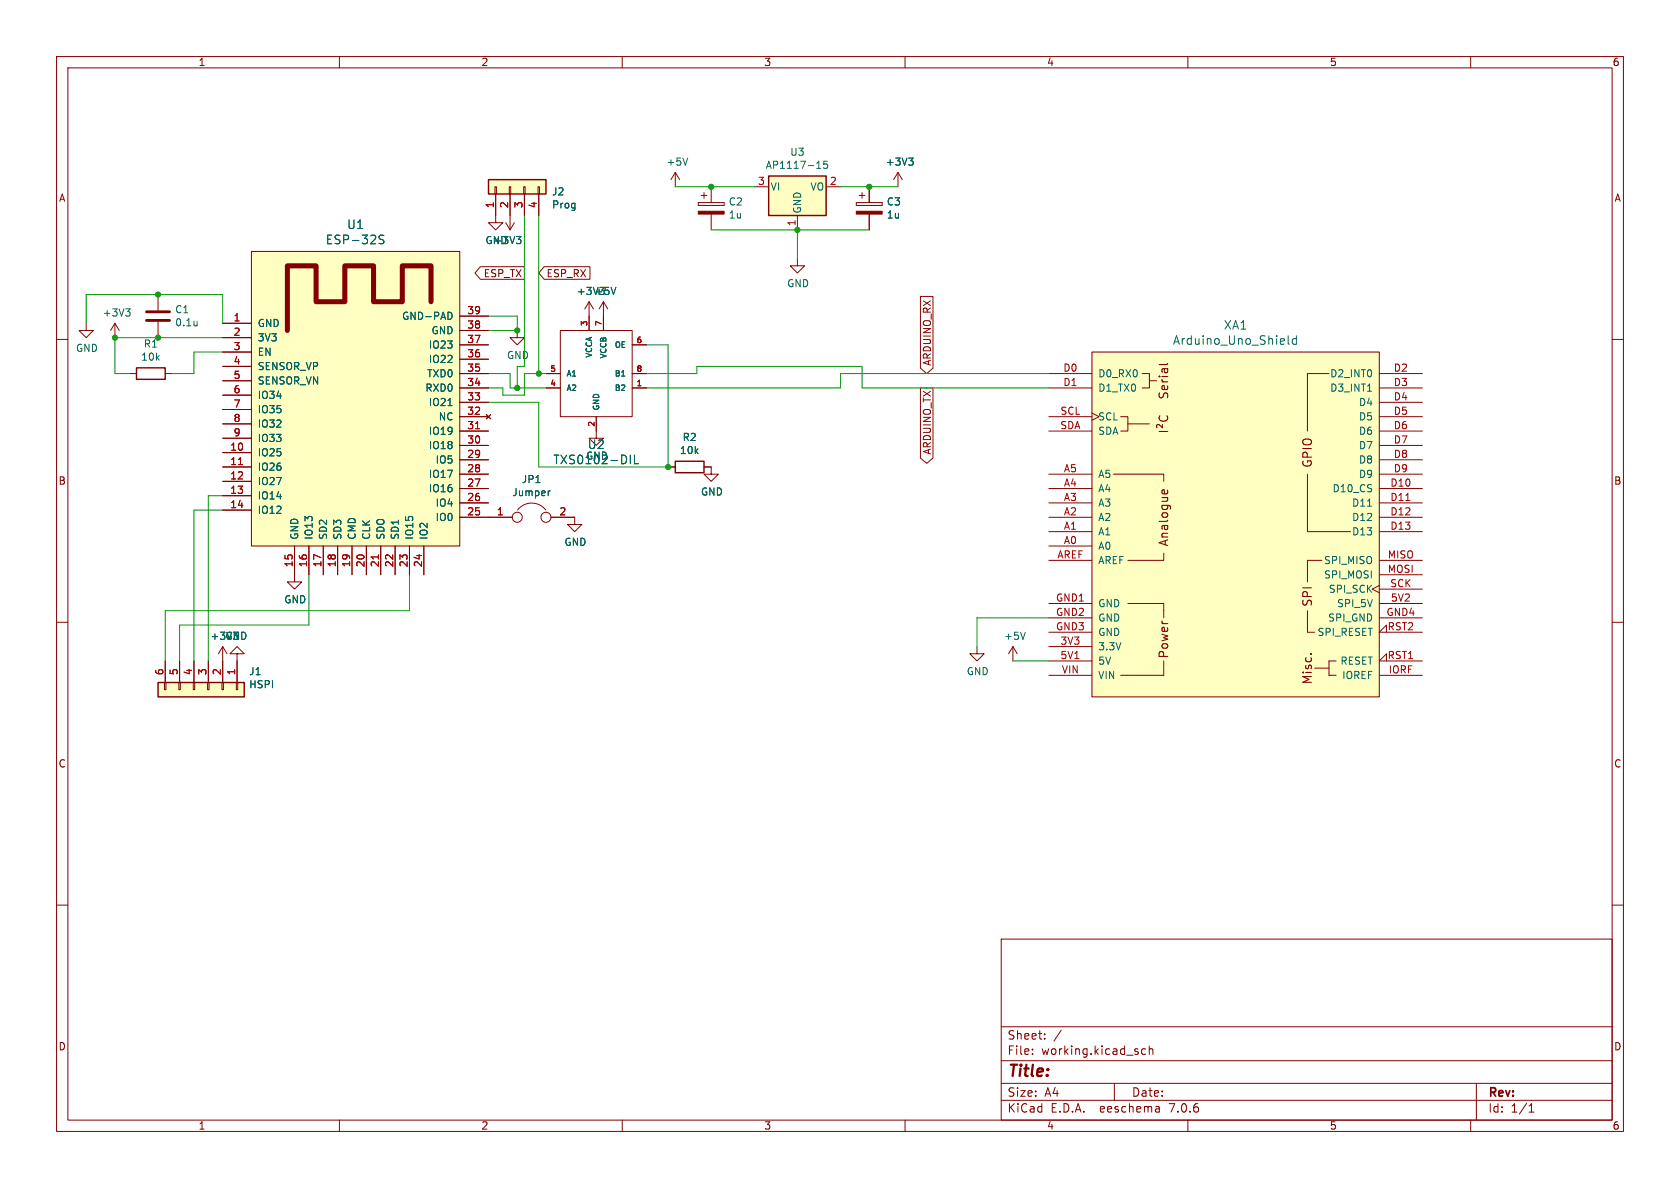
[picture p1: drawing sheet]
<svg xmlns="http://www.w3.org/2000/svg" width="297mm" height="210mm" viewBox="0 0 297 210" stroke-linecap="round" stroke-linejoin="round" font-family="sans-serif">
<g fill="none" stroke="#840000" stroke-width=".18">
<path d="M10 10h277v190h-277zM12 12h273v186h-273zM60 10v2M110 10v2M160 10v2M210 10v2M260 10v2M87.5 33h.3v1.3h-.3zM87.6 34.3v5.1h1.3l-1.3 1.2-1.2-1.2h1.2M89.4 39.4l.8 1.2M90 33h.3v1.3h-.3zM90.2 34.3v6.3"/>
<path d="M90.9 39.4l-.7 1.2M92.6 33h.2v1.3h-.2zM92.7 34.3v3.8M95.1 33h.3v1.3h-.3zM95.2 34.3v3.8M119.4 30.5l-.8 1.3M119.4 30.5v2.5M119.4 30.5l.7 1.3M123.4 35.8v.5zM123.4 36.3h4.6zM123.4 35.8h4.6zM124 34.5h1"/>
<path d="M124.5 34v1.1M125.7 33v2.8M125.7 37.8v2.8M128 35.8v.5zM133.3 33h2.6M141 38.1v2.5M146 33h2.6M151.4 35.8v.5zM151.4 36.3h4.6zM151.4 35.8h4.6zM151.9 34.5h1M152.4 34v1.1"/>
<path d="M153.7 33v2.8M153.7 37.8v2.8M156 35.8v.5zM158.7 30.5l-.7 1.3M158.7 30.5v2.5M158.7 30.5l.8 1.3M10 60h2M15.2 57.2v1.2h1.3l-1.3 1.3-1.2-1.3h1.2M20.3 57.2l-.7 1.2M20.3 57.2v2.5M20.3 57.2l.8 1.2M27.9 52.1v2.8"/>
<path d="M27.9 56.9v2.8M39.4 57.2h5M39.4 59.7h5M44.4 44.5h36.9v52h-36.9zM81.3 58.4h5.1M81.3 55.9h5.1M84.9 47.1h7.8v2.3h-7.8l-.9-1.1zM91.4 58.4v1.3h1.3l-1.3 1.3-1.2-1.3h1.2M96.2 47.1h8.1v2.3h-8.1l-1-1.1zM99.1 58.4h12.7v15.3h-12.7zM104.1 53.3l-.7 1.3M104.1 53.3v5.1"/>
<path d="M104.1 53.3l.8 1.3M106.7 53.3l-.8 1.3M106.7 53.3v5.1M106.7 53.3l.7 1.3M141 45.7v1.3h1.2l-1.2 1.3-1.3-1.3h1.3M162.7 52.4h2.2v12.7l-1.1 .9-1.1-.9zM285 60h2M22.9 66h1.2M29.2 66h1.3M39.4 74.9h5M39.4 67.3h5M39.4 62.2h5"/>
<path d="M39.4 64.8h5M39.4 69.9h5M39.4 72.4h5M39.4 77.5h5M81.3 66h5.1M81.3 68.6h5.1M81.3 71.1h5.1M81.3 73.7h5.1M81.3 76.2h5.1M81.3 78.7h5.1M81.3 63.5h5.1M81.3 61h5.1"/>
<path d="M86 73.3l.7 .7M86.7 73.3l-.7 .7M96.5 66h2.6M96.5 68.6h2.6M105.4 73.7v3.8h1.3l-1.3 1.2-1.3-1.2h1.3M111.8 66h2.5M111.8 68.6h2.5M111.8 61h2.5M162.7 68.6h2.2v12.4l-1.1 .9-1.1-.9zM185.4 66h7.6M185.4 68.6h7.6M185.4 73.7h7.6"/>
<path d="M185.4 76.2h7.6M193 62.2h50.8v61h-50.8zM193 73l1.3 .7-1.3 .6M198.1 73.7h1.3v2.5h-1.3M199.4 74.9h3.8M201.9 66h1.3v2.6h-1.3M203.2 67.3h1.3M234.9 66h-3.8v10.2M243.8 66h7.7M243.8 68.6h7.7M243.8 71.1h7.7M243.8 73.7h7.7"/>
<path d="M243.8 76.2h7.7M243.8 78.7h7.7M39.4 80h5M39.4 82.6h5M39.4 85.1h5M39.4 87.6h5M39.4 90.2h5M52.1 96.5v6.4h1.2l-1.2 1.2-1.3-1.2h1.3M54.6 96.5v5.1M57.1 96.5v5.1M59.7 96.5v5.1M62.2 96.5v5.1"/>
<path d="M64.8 96.5v5.1M67.3 96.5v5.1M69.8 96.5v5.1M72.4 96.5v5.1M74.9 96.5v5.1M81.3 91.4h9.3M81.3 88.9h5.1M81.3 86.4h5.1M81.3 83.8h5.1M81.3 81.3h5.1M91.5 90.2a3.1 3.1 0 0 1 5 0M97.4 91.4h4.2v1.3h1.3l-1.3 1.3-1.3-1.3h1.3"/>
<path d="M118.1 82.6h1.3M124.5 82.6h1.2v1.2h1.3l-1.3 1.3-1.2-1.3h1.2M185.4 96.5h7.6M185.4 94h7.6M185.4 91.4h7.6M185.4 88.9h7.6M185.4 86.4h7.6M185.4 83.8h7.6M185.4 99.1h7.6M196.8 83.8h8.9v1.3M205.7 97.8v1.3h-6.3M231.1 99.1v3.8z"/>
<path d="M231.1 99.1h2.6zM231.1 83.8v10.2h7.7M243.8 94h7.7M243.8 91.4h7.7M243.8 88.9h7.7M243.8 86.4h7.7M243.8 83.8h7.7M243.8 99.1h7.7M243.8 81.3h7.7M10 110h2M29.2 116.8v3.9M31.7 116.8v3.9"/>
<path d="M34.3 116.8v3.9M36.8 116.8v3.9M39.4 114.3l-.8 1.3M39.4 114.3v6.4M39.4 114.3l.7 1.3M41.9 115.6h1.3l-1.3-1.3-1.3 1.3h1.3v5.1M172.7 114.3v1.3h1.3l-1.3 1.2-1.3-1.2h1.3M179.1 114.3l-.8 1.3M179.1 114.3v2.5M179.1 114.3l.7 1.3M185.4 114.3h7.6M185.4 116.8h7.6"/>
<path d="M185.4 106.7h7.6M185.4 109.2h7.6M185.4 111.8h7.6M185.4 119.4h7.6M198.1 119.4h7.6zM199.4 106.7h6.3zM205.7 106.7v2.5M205.7 116.8v2.6M231.1 108v3.8zM231.1 111.8h1.3zM232.4 118.1h2.5zM234.9 116.8v2.6z"/>
<path d="M234.9 119.4h1.3zM234.9 116.8h1.3zM243.8 103.5l-1.2 .6 1.2 .7M243.8 106.7h7.7M243.8 109.2h7.7M243.8 119.4h7.7M243.8 101.6h7.7M243.8 104.1h7.7M245.1 116.8v-1.2l-1.3 1.2h7.7M245.1 111.8v-1.3l-1.3 1.3h7.7M285 110h2M29.1 120.7h.2v1.2h-.2z"/>
<path d="M31.6 120.7h.3v1.2h-.3zM34.2 120.7h.2v1.2h-.2zM36.7 120.7h.3v1.2h-.3zM39.2 120.7h.3v1.2h-.3zM41.8 120.7h.2v1.2h-.2zM10 160h2M285 160h2M177 166h108v32h-108zM60 198v2M110 198v2M160 198v2M177 194.5h108"/>
<path d="M177 191.5h108M177 187.5h108M177 181.5h108M182.5 186.3v.1M182.5 185.5v.1M184.7 183.6v.1M184.7 182.8v.1M187.6 182.1l-1.3 2M197 191.5v3M202.5 185.5l-.4-.1-.3 .3v.4l.2 .2h.5M203.2 185.5l.2-.1 .3 .1 .1 .9M203.2 184.9v1.5"/>
<path d="M204.9 195.7l.1 .9M205 196.5l-.2 .1M205 196h-.2M210 198v2M260 198v2M261 191.5v6.5M270.3 196.6h.9M270.3 195.5l.4-.4v1.5"/>
<circle cx="91.4" cy="91.4" r=".89"/>
<circle cx="96.5" cy="91.4" r=".89"/>
</g>
<g fill="none" stroke="#006464" stroke-width=".18">
<path d="M121.6 27.9l-.4 1.3M144.4 29.8h.7M144.6 28.7l.1-.2v1.3M146.3 28.5h-.6l-.1 .6 .2-.1h.4l.1 .2v.4l-.2 .2-.5-.2M160.6 27.9h.8l-.4 .5M161.2 28.4l.2 .3v.3l-.2 .2M22.2 54.6h.8l-.4 .5M22.8 55.1l.2 .2v.3l-.2 .3M34.8 56.8v.8M34.8 57.5h.1M67.9 41.6h-.6l-.2 .1v.4l.6 .3 .2 .4-.3 .3-.6-.1M79.5 55.2a.68 .68 0 0 1 .4 .6 .68 .68 0 0 1-.4 .7"/>
<path d="M91.3 41.8h.8l-.4 .5M91.8 42.3l.3 .2v.3l-.3 .3M108.9 50.8l-.4 1.3M227.7 59.3v1.4l.2 .2M229.2 59.3v1.6M229.2 59.9h-.5l-.2 .2v.5l.1 .2h.6M79.2 71.7h.7M109.9 66.5h.6M241.8 69.2h.7M97.3 86.8l-.3 .1M111.4 80.5v1.5M112.2 80.5v1.5h.7"/>
<path d="M241.8 89.5h.7M181.3 111.8l-.5 1.2"/>
</g>
<g fill="#840000" stroke="#840000" stroke-width=".18">
<path d="M151.4 37.3h4.6v.5h-4.6z"/>
<path d="M123.4 37.3h4.6v.5h-4.6z"/>
</g>
<g fill="#ffffc2" stroke="#ffffc2" stroke-width=".18">
<path d="M86.4 31.8h10.1v2.5h-10.1z"/>
<path d="M135.9 31.1h10.1v7h-10.1z"/>
<path d="M193 62.2h50.8v61h-50.8z"/>
<path d="M44.4 44.5h36.9v52h-36.9z"/>
<path d="M27.9 120.7h15.3v2.5h-15.3z"/>
</g>
<path d="M86.4 31.8h10.1v2.5h-10.1zM135.9 31.1h10.1v7h-10.1zM24.1 65h5.1v2.1h-5.1zM119.4 81.5h5.1v2.1h-5.1zM27.9 120.7h15.3v2.5h-15.3z" fill="none" stroke="#840000" stroke-width=".25"/>
<path d="M25.9 56.6h4.1M25.9 55.1h4.1" fill="none" stroke="#840000" stroke-width=".51"/>
<g fill="none" stroke="#840000" stroke-width=".19">
<path d="M204.9 76.3h1.5M204.9 66.5h.2M205 69.5l-.1 .5 .2 .2h.4l.3-.6 .3-.1 .3 .2v.6M205.1 73.5a.61 .61 0 0 0-.1 .8 .61 .61 0 0 0 .8 .2 .57 .57 0 0 0 .6-.3 .57 .57 0 0 0-.1-.7M205.4 67.1l.1 .2 .2 .2M205.4 67.5h1M205.4 66.5h1M205.5 75v.6l-.5-.5a.31 .31 0 0 0-.5 .2v.3M205.8 65.2l.1 .5a.3 .3 0 0 0 .2 .2 .3 .3 0 0 0 .3-.2v-.5M206.4 68.2v.5l-.2 .2-.7-.1v-.6l.3-.1 .1 .8M206.4 65.2h-.9v.6M206.4 64.2l-.2 .2h-1.3"/>
<path d="M205.5 87.2l-.1-.4 .4-.2 .1 .7M206.4 86.7v.5M231.7 115.6h.1"/>
</g>
<path d="M84.1 75.8h.7M42.2 82.1h.7M66.9 98.1v.7M248.5 88.5h.8" fill="none" stroke="#a90000" stroke-width=".18"/>
<path d="M76.2 53.3v-6.3h-5.1v6.3h-5.1v-6.3h-5v6.3h-5.1v-6.3h-5.1v11.4" fill="none" stroke="#840000" stroke-width=".89"/>
<g fill="none" stroke="#009600" stroke-width=".18">
<path d="M92.7 38.1v26.7h-1.3v3.8M95.2 38.1v27.9M119.4 33h13.9M148.6 33h10.1M15.2 57.2v-5.1h24.2v5.1M39.4 59.7h-19.1v6.3h2.6M86.4 55.9h5v2.5h-5M125.7 40.6h28M141 40.6v5.1M39.4 62.2h-5.1v3.8h-3.8M86.4 66h3.8v2.6h6.3M96.5 66h-3.8v3.9h-3.8v-1.3h-2.5"/>
<path d="M114.3 66h8.9v-1.2h29.2v3.8h33M114.3 61h3.8v21.6h-22.9v-11.5h-8.8M185.4 66h-36.8v2.6h-34.3M39.4 90.2h-5.1v26.6M39.4 87.6h-2.6v29.2M54.6 101.6v8.9h-22.9v6.3M72.4 101.6v6.4h-43.2v8.8M179.1 116.8h6.3M185.4 109.2h-12.7v5.1"/>
</g>
<g fill="#009600" stroke="#009600" stroke-width=".18">
<circle cx="118.1" cy="82.6" r=".46"/>
<circle cx="153.7" cy="33" r=".46"/>
<circle cx="27.9" cy="52.1" r=".46"/>
<circle cx="27.9" cy="59.7" r=".46"/>
<circle cx="20.3" cy="59.7" r=".46"/>
<circle cx="91.4" cy="58.4" r=".46"/>
<circle cx="141" cy="40.6" r=".46"/>
<circle cx="125.7" cy="33" r=".46"/>
<circle cx="95.2" cy="66" r=".46"/>
<circle cx="91.4" cy="68.6" r=".46"/>
</g>
<text font-size="2.8" fill="#840000" x="178" y="190.9">Title:</text>
<g font-size="2.1" fill="#006464">
<text x="61.3" y="40.7">U1</text>
<text x="57.5" y="43.4">ESP-32S</text>
<text x="216.3" y="58.5">XA1</text>
<text x="207.3" y="61.2">Arduino_Uno_Shield</text>
<text x="97.7" y="82.3">TXS0102-DIL</text>
<text x="103.8" y="79.6">U2</text>
</g>
<g font-size="2.1" fill="#840000">
<text x="232.2" y="82.8" transform="rotate(-90 232.2 82.8)">GPIO</text>
<text x="206.8" y="96.7" transform="rotate(-90 206.8 96.7)">Analogue</text>
<text x="232.2" y="107.4" transform="rotate(-90 232.2 107.4)">SPI</text>
<text x="206.8" y="116.5" transform="rotate(-90 206.8 116.5)">Power</text>
<text x="232.2" y="121.1" transform="rotate(-90 232.2 121.1)">Misc.</text>
<text x="178" y="184">Sheet:</text>
<text x="178" y="186.7">File:</text>
<text x="184.1" y="186.7">working.kicad_sch</text>
<text x="178" y="196.9">KiCad</text>
<text x="178" y="194.1">Size:</text>
<text x="184.7" y="194.1">A4</text>
<text x="185.7" y="196.9">E.D.A.</text>
<text x="194.6" y="196.9">eeschema</text>
<text x="200" y="194.1">Date:</text>
<text x="207" y="196.9">7.0.6</text>
<text x="263" y="194.3">Rev:</text>
<text x="263" y="196.9">Id:</text>
<text x="267.1" y="196.9">1/1</text>
</g>
<g font-size="1.8" fill="#840000">
<text x="35" y="11.9">1</text>
<text x="85" y="11.9">2</text>
<text x="135" y="11.9">3</text>
<text x="185" y="11.9">4</text>
<text x="235" y="11.9">5</text>
<text x="285" y="11.9">6</text>
<text x="10.3" y="35.9">A</text>
<text x="285.3" y="35.9">A</text>
<text x="85.4" y="49.2">ESP_TX</text>
<text x="96.5" y="49.2">ESP_RX</text>
<text x="164.8" y="64.8" transform="rotate(-90 164.8 64.8)">ARDUINO_RX</text>
<text x="164.8" y="80.5" transform="rotate(-90 164.8 80.5)">ARDUINO_TX</text>
<text x="10.3" y="85.9">B</text>
<text x="285.3" y="85.9">B</text>
<text x="10.3" y="135.9">C</text>
<text x="285.3" y="135.9">C</text>
<text x="10.3" y="185.9">D</text>
<text x="285.3" y="185.9">D</text>
<text x="35" y="199.9">1</text>
<text x="85" y="199.9">2</text>
<text x="135" y="199.9">3</text>
<text x="185" y="199.9">4</text>
<text x="235" y="199.9">5</text>
<text x="285" y="199.9">6</text>
</g>
<g font-size="1.8" fill="#006464">
<text x="117.7" y="29.5">+5V</text>
<text x="139.6" y="27.7">U3</text>
<text x="156.5" y="29.5">+3V3</text>
<text x="97.5" y="34.7">J2</text>
<text x="135.3" y="30">AP1117-15</text>
<text x="136.1" y="33.9">VI</text>
<text x="143.2" y="33.9">VO</text>
<text x="97.5" y="37.1">Prog</text>
<text x="128.7" y="36.5">C2</text>
<text x="128.7" y="38.8">1u</text>
<text x="141.8" y="37.8" transform="rotate(-90 141.8 37.8)">GND</text>
<text x="156.7" y="36.5">C3</text>
<text x="156.7" y="38.8">1u</text>
<text x="85.7" y="43.4">GND</text>
<text x="87.1" y="43.4">+3V3</text>
<text x="101.9" y="52.3">+3V3</text>
<text x="105" y="52.3">+5V</text>
<text x="139.1" y="51">GND</text>
<text x="18.1" y="56.2">+3V3</text>
<text x="30.9" y="55.6">C1</text>
<text x="30.9" y="57.9">0.1u</text>
<text x="45.5" y="58">GND</text>
<text x="71" y="56.7">GND-PAD</text>
<text x="76.2" y="59.3">GND</text>
<text x="13.3" y="62.4">GND</text>
<text x="24.8" y="64">10k</text>
<text x="25.3" y="61.6">R1</text>
<text x="45.5" y="60.6">3V3</text>
<text x="45.5" y="63.1">EN</text>
<text x="45.5" y="65.6">SENSOR_VP</text>
<text x="75.7" y="64.4">IO22</text>
<text x="75.7" y="61.8">IO23</text>
<text x="89.5" y="63.7">GND</text>
<text x="45.5" y="68.2">SENSOR_VN</text>
<text x="45.5" y="70.7">IO34</text>
<text x="75.1" y="69.4">RXD0</text>
<text x="75.4" y="66.9">TXD0</text>
<text x="75.7" y="72">IO21</text>
<text x="194.1" y="66.9">D0_RX0</text>
<text x="194.1" y="69.4">D1_TX0</text>
<text x="235.1" y="66.9">D2_INT0</text>
<text x="235.1" y="69.4">D3_INT1</text>
<text x="240.1" y="72">D4</text>
<text x="45.5" y="73.3">IO35</text>
<text x="45.5" y="75.8">IO32</text>
<text x="75.7" y="77.1">IO19</text>
<text x="77.5" y="74.5">NC</text>
<text x="194.1" y="74.5">SCL</text>
<text x="194.1" y="77.1">SDA</text>
<text x="240.1" y="74.5">D5</text>
<text x="240.1" y="77.1">D6</text>
<text x="45.5" y="80.9">IO25</text>
<text x="45.5" y="83.4">IO26</text>
<text x="45.5" y="78.3">IO33</text>
<text x="75.7" y="79.6">IO18</text>
<text x="76.9" y="82.1">IO5</text>
<text x="103.5" y="81.5">GND</text>
<text x="120.1" y="80.5">10k</text>
<text x="120.6" y="78.2">R2</text>
<text x="240.1" y="79.6">D7</text>
<text x="240.1" y="82.1">D8</text>
<text x="45.5" y="86">IO27</text>
<text x="45.5" y="88.5">IO14</text>
<text x="75.7" y="87.2">IO16</text>
<text x="75.7" y="84.7">IO17</text>
<text x="76.9" y="89.8">IO4</text>
<text x="90.5" y="87.9">Jumper</text>
<text x="92.2" y="85.6">JP1</text>
<text x="123.8" y="87.8">GND</text>
<text x="194.1" y="89.8">A3</text>
<text x="194.1" y="87.2">A4</text>
<text x="194.1" y="84.7">A5</text>
<text x="235.5" y="87.2">D10_CS</text>
<text x="238.9" y="89.8">D11</text>
<text x="240.1" y="84.7">D9</text>
<text x="45.5" y="91">IO12</text>
<text x="52.9" y="95.5" transform="rotate(-90 52.9 95.5)">GND</text>
<text x="55.5" y="95.5" transform="rotate(-90 55.5 95.5)">IO13</text>
<text x="58" y="95.5" transform="rotate(-90 58 95.5)">SD2</text>
<text x="60.6" y="95.5" transform="rotate(-90 60.6 95.5)">SD3</text>
<text x="63.1" y="95.5" transform="rotate(-90 63.1 95.5)">CMD</text>
<text x="65.6" y="95.5" transform="rotate(-90 65.6 95.5)">CLK</text>
<text x="68.2" y="95.5" transform="rotate(-90 68.2 95.5)">SDO</text>
<text x="70.7" y="95.5" transform="rotate(-90 70.7 95.5)">SD1</text>
<text x="73.3" y="95.5" transform="rotate(-90 73.3 95.5)">IO15</text>
<text x="75.8" y="95.5" transform="rotate(-90 75.8 95.5)">IO2</text>
<text x="76.9" y="92.3">IO0</text>
<text x="194.1" y="94.8">A1</text>
<text x="194.1" y="92.3">A2</text>
<text x="238.9" y="92.3">D12</text>
<text x="238.9" y="94.8">D13</text>
<text x="99.7" y="96.7">GND</text>
<text x="194.1" y="97.4">A0</text>
<text x="194.1" y="99.9">AREF</text>
<text x="234" y="99.9">SPI_MISO</text>
<text x="50.2" y="106.9">GND</text>
<text x="194.1" y="107.5">GND</text>
<text x="234" y="102.5">SPI_MOSI</text>
<text x="234.8" y="105">SPI_SCK</text>
<text x="236.3" y="107.5">SPI_5V</text>
<text x="37.1" y="113.3">+3V3</text>
<text x="39.7" y="113.3">GND</text>
<text x="177.4" y="113.3">+5V</text>
<text x="194.1" y="110.1">GND</text>
<text x="194.1" y="112.6">GND</text>
<text x="232.8" y="112.6">SPI_RESET</text>
<text x="234.7" y="110.1">SPI_GND</text>
<text x="44" y="119.6">J1</text>
<text x="170.8" y="119.6">GND</text>
<text x="194.1" y="115.2">3.3V</text>
<text x="194.1" y="117.7">5V</text>
<text x="236.9" y="117.7">RESET</text>
<text x="44" y="121.9">HSPI</text>
<text x="194.1" y="120.2">VIN</text>
<text x="237.2" y="120.2">IOREF</text>
</g>
<g font-size="1.8" fill="#a90000">
<text x="133.9" y="32.8">3</text>
<text x="146.6" y="32.8">2</text>
<text x="87.4" y="36.9" transform="rotate(-90 87.4 36.9)">1</text>
<text x="89.9" y="36.9" transform="rotate(-90 89.9 36.9)">2</text>
<text x="92.5" y="36.9" transform="rotate(-90 92.5 36.9)">3</text>
<text x="95" y="36.9" transform="rotate(-90 95 36.9)">4</text>
<text x="140.7" y="40.1" transform="rotate(-90 140.7 40.1)">1</text>
<text x="41.2" y="56.9">1</text>
<text x="41.2" y="59.4">2</text>
<text x="82.5" y="58.2">38</text>
<text x="82.5" y="55.6">39</text>
<text x="41.2" y="62">3</text>
<text x="41.2" y="64.5">4</text>
<text x="82.5" y="65.8">35</text>
<text x="82.5" y="63.2">36</text>
<text x="82.5" y="60.7">37</text>
<text x="187.9" y="65.8">D0</text>
<text x="246.3" y="65.8">D2</text>
<text x="41.2" y="67.1">5</text>
<text x="41.2" y="69.6">6</text>
<text x="82.5" y="70.9">33</text>
<text x="82.5" y="68.3">34</text>
<text x="187.9" y="68.3">D1</text>
<text x="246.3" y="68.3">D3</text>
<text x="246.3" y="70.9">D4</text>
<text x="41.2" y="72.1">7</text>
<text x="41.2" y="74.7">8</text>
<text x="41.2" y="77.2">9</text>
<text x="82.5" y="75.9">31</text>
<text x="82.5" y="73.4">32</text>
<text x="187.3" y="75.9">SDA</text>
<text x="187.4" y="73.4">SCL</text>
<text x="246.3" y="73.4">D5</text>
<text x="246.3" y="75.9">D6</text>
<text x="40.6" y="79.8">10</text>
<text x="40.6" y="82.3">11</text>
<text x="82.5" y="83.6">28</text>
<text x="82.5" y="81">29</text>
<text x="82.5" y="78.5">30</text>
<text x="188" y="83.6">A5</text>
<text x="246.3" y="78.5">D7</text>
<text x="246.3" y="81">D8</text>
<text x="246.3" y="83.6">D9</text>
<text x="40.6" y="84.8">12</text>
<text x="40.6" y="87.4">13</text>
<text x="40.6" y="89.9">14</text>
<text x="82.5" y="88.6">26</text>
<text x="82.5" y="86.1">27</text>
<text x="188" y="88.6">A3</text>
<text x="188" y="86.1">A4</text>
<text x="245.7" y="86.1">D10</text>
<text x="245.7" y="88.6">D11</text>
<text x="82.5" y="91.2">25</text>
<text x="87.7" y="91.2">1</text>
<text x="98.8" y="91.2">2</text>
<text x="188" y="93.7">A1</text>
<text x="188" y="91.2">A2</text>
<text x="245.7" y="91.2">D12</text>
<text x="245.7" y="93.7">D13</text>
<text x="51.8" y="100.4" transform="rotate(-90 51.8 100.4)">15</text>
<text x="54.4" y="100.4" transform="rotate(-90 54.4 100.4)">16</text>
<text x="56.9" y="100.4" transform="rotate(-90 56.9 100.4)">17</text>
<text x="59.4" y="100.4" transform="rotate(-90 59.4 100.4)">18</text>
<text x="62" y="100.4" transform="rotate(-90 62 100.4)">19</text>
<text x="64.5" y="100.4" transform="rotate(-90 64.5 100.4)">20</text>
<text x="67.1" y="100.4" transform="rotate(-90 67.1 100.4)">21</text>
<text x="69.6" y="100.4" transform="rotate(-90 69.6 100.4)">22</text>
<text x="72.1" y="100.4" transform="rotate(-90 72.1 100.4)">23</text>
<text x="74.7" y="100.4" transform="rotate(-90 74.7 100.4)">24</text>
<text x="186.8" y="98.8">AREF</text>
<text x="188" y="96.3">A0</text>
<text x="245.3" y="98.8">MISO</text>
<text x="245.3" y="101.3">MOSI</text>
<text x="186.6" y="106.4">GND1</text>
<text x="245.7" y="103.9">SCK</text>
<text x="245.8" y="106.4">5V2</text>
<text x="186.6" y="109">GND2</text>
<text x="186.6" y="111.5">GND3</text>
<text x="245" y="109">GND4</text>
<text x="245.2" y="111.5">RST2</text>
<text x="29" y="119.5" transform="rotate(-90 29 119.5)">6</text>
<text x="31.5" y="119.5" transform="rotate(-90 31.5 119.5)">5</text>
<text x="34" y="119.5" transform="rotate(-90 34 119.5)">4</text>
<text x="36.6" y="119.5" transform="rotate(-90 36.6 119.5)">3</text>
<text x="39.1" y="119.5" transform="rotate(-90 39.1 119.5)">2</text>
<text x="41.7" y="119.5" transform="rotate(-90 41.7 119.5)">1</text>
<text x="187.4" y="114">3V3</text>
<text x="187.4" y="116.6">5V1</text>
<text x="187.6" y="119.1">VIN</text>
<text x="245.2" y="116.6">RST1</text>
<text x="245.4" y="119.1">IORF</text>
</g>
<g font-size="1.4" fill="#a90000">
<text x="103.9" y="57.8" transform="rotate(-90 103.9 57.8)">3</text>
<text x="106.4" y="57.8" transform="rotate(-90 106.4 57.8)">7</text>
<text x="97.2" y="65.8">5</text>
<text x="112.4" y="60.7">6</text>
<text x="112.4" y="65.8">8</text>
<text x="97.2" y="68.3">4</text>
<text x="112.4" y="68.3">1</text>
<text x="105.2" y="75.5" transform="rotate(-90 105.2 75.5)">2</text>
</g>
<g font-size="1.4" fill="#006464">
<text x="104.9" y="63.4" transform="rotate(-90 104.9 63.4)">VCCA</text>
<text x="107.4" y="63.5" transform="rotate(-90 107.4 63.5)">VCCB</text>
<text x="108.6" y="61.7">OE</text>
<text x="100.1" y="69.3">A2</text>
<text x="100.1" y="66.8">A1</text>
<text x="108.6" y="69.3">B2</text>
<text x="108.6" y="66.8">B1</text>
<text x="106.1" y="72.6" transform="rotate(-90 106.1 72.6)">GND</text>
</g>
</svg>
